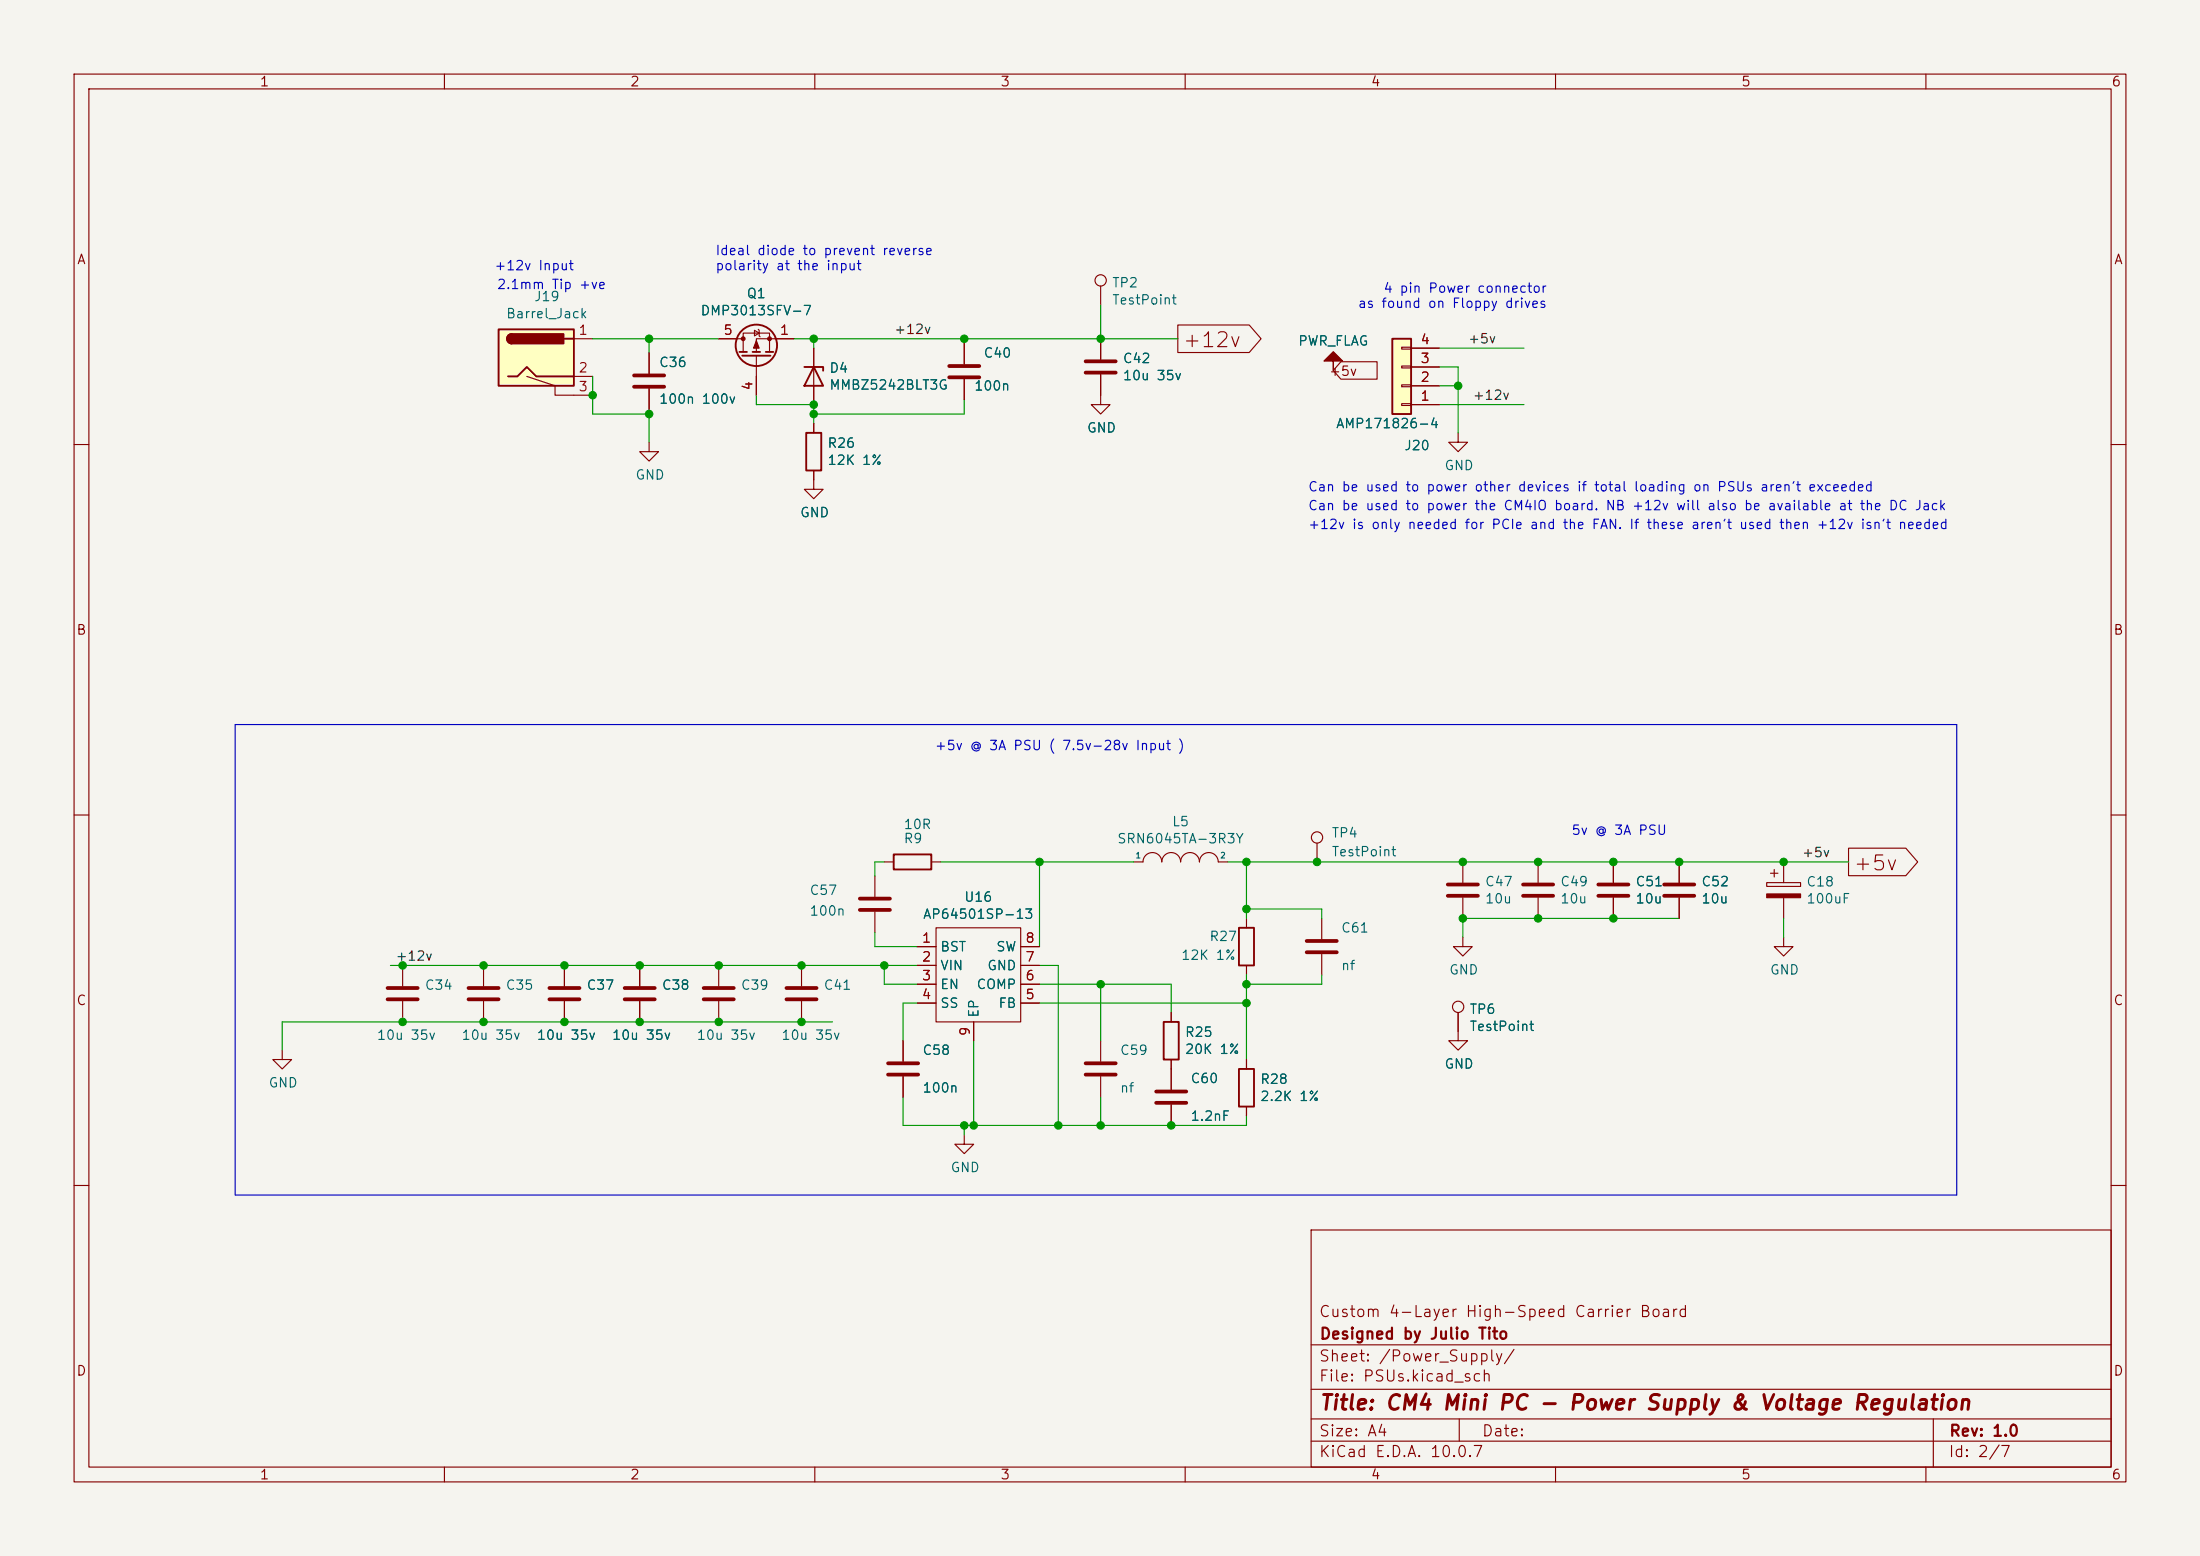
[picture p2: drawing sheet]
<svg xmlns="http://www.w3.org/2000/svg" width="297mm" height="210mm" viewBox="0 0 297 210" stroke-linecap="round" stroke-linejoin="round" font-family="sans-serif">
<path d="M0 0h297v210h-297z" fill="#f5f4ef" stroke="#f5f4ef" stroke-width=".14"/>
<g fill="none" stroke="#840000" stroke-width=".15">
<path d="M10 10h277v190h-277zM12 12h273v186h-273zM60 10v2M110 10v2M160 10v2M210 10v2M260 10v2M148.6 38.6v2.5M10 60h2M285 60h2M10 110h2M285 110h2"/>
<path d="M65.3 130.3v2.8M65.3 135.1v2.8M76.2 130.3v2.8M76.2 135.1v2.8M86.4 130.3v2.8M86.4 135.1v2.8M97 130.3v2.8M97 135.1v2.8M123.8 127.8h2.6M123.8 130.3h2.6M123.8 132.8h2.6M123.8 135.4h2.6"/>
<path d="M126.4 125.2h11.4v12.7h-11.4zM131.4 137.9v2.6M137.8 127.8h2.5M137.8 130.3h2.5M137.8 132.8h2.5M137.8 135.4h2.5M148.6 140.5v2.8M148.6 145.3v2.8M10 160h2M177 166h108v32h-108zM285 160h2M60 198v2"/>
<path d="M110 198v2M160 198v2M177 194.5h108M177 191.5h108M177 187.5h108M177 181.5h108M197 191.5v3M210 198v2M260 198v2M261 191.5v6.5"/>
<circle cx="148.6" cy="37.8" r=".76"/>
</g>
<path d="M63.2 133.4h4.1M63.2 134.9h4.1M74.2 133.4h4M74.2 134.9h4M84.3 133.4h4.1M84.3 134.9h4.1M95 133.4h4.1M95 134.9h4.1M146.6 143.5h4M146.6 145h4" fill="none" stroke="#840000" stroke-width=".51"/>
<path d="M178.7 48.7l1.3-1.2 1.3 1.2h-1.3v1.3v-1.3z" fill="#840000" stroke="#840000" stroke-width=".15"/>
<path d="M188 45.7h2.5v10.2h-2.5z" fill="#ffffc2"/>
<g fill="none" stroke="#840000" stroke-width=".25">
<path d="M99.8 47.5h1M100.2 48h3.8M101.6 47.5h1M103.4 47.5h1M108.6 49.5h2.5v.5M109.9 49.5l1.2 2.6h-2.5zM188 45.7h2.5v10.2h-2.5z"/>
<circle cx="102.1" cy="46.6" r="2.79"/>
</g>
<g fill="none" stroke="#840000" stroke-width=".15">
<path d="M87.6 59.7v1.3h1.3l-1.3 1.2-1.2-1.2h1.2M87.6 47.6v2.8M87.6 52.5v2.7M97 45.7h3.3M100.3 47.5v-2.5h3.6v2.5M101.9 44.6l.6 .4-.6 .3zM102.1 48v5.3M102.4 44.5l.1 .1v.7l.1 .2M107.2 45.7h-5.1v1.8M109.9 47v7.6M130.2 46.4v2.7M130.2 51.2v2.8"/>
<path d="M148.6 50.5v4.1h1.3l-1.3 1.3-1.3-1.3h1.3M148.6 45.7v2.8M189.2 54.5h1.3v.2h-1.3zM189.2 51.9h1.3v.3h-1.3zM189.2 49.4h1.3v.3h-1.3zM189.2 46.9h1.3v.2h-1.3zM190.5 54.6h3.8M190.5 52.1h3.8M190.5 49.5h3.8M190.5 47h3.8M196.8 58.4v1.3h1.3l-1.3 1.3-1.2-1.3h1.2M109.9 64.8v1.2h1.2l-1.2 1.3-1.3-1.3h1.3"/>
<path d="M153 116.3h1.3a1.27 1.27 0 0 1 1.3-1.2 1.27 1.27 0 0 1 1.2 1.2 1.27 1.27 0 0 1 1.3-1.2 1.27 1.27 0 0 1 1.3 1.2 1.27 1.27 0 0 1 1.3-1.2 1.27 1.27 0 0 1 1.2 1.2 1.27 1.27 0 0 1 1.3-1.2 1.27 1.27 0 0 1 1.3 1.2h1.2M207.6 116.3v2.8M238.5 119.1h4.6v.5h-4.6zM239 117.9h1M239.5 117.3v1.1M240.8 116.3v2.8M196.8 139.2v1.3h1.3l-1.3 1.2-1.2-1.2h1.2M207.6 121.2v2.8M240.8 121.2v2.8"/>
</g>
<path d="M85.6 50.7h4.1M85.6 52.2h4.1M128.1 49.4h4.1M128.1 50.9h4.1M146.6 48.8h4M146.6 50.3h4M205.6 119.4h4.1M205.6 120.9h4.1" fill="none" stroke="#840000" stroke-width=".51"/>
<g fill="#840000" stroke="#840000" stroke-width=".15">
<path d="M238.5 120.7h4.6v.5h-4.6z"/>
<path d="M102.1 46l.4 1h-.8z"/>
<circle cx="100.3" cy="45.7" r=".25"/>
<circle cx="103.9" cy="45.7" r=".25"/>
</g>
<path d="M67.3 44.5h10.2v7.6h-10.2z" fill="#ffffc2"/>
<path d="M67.3 44.5h10.2v7.6h-10.2zM68.6 50.8h1.2l1.3-1.3 1.3 1.3h5.1M69.1 45.1a.64 .64 0 0 0-.6 .6 .64 .64 0 0 0 .6 .7M76.2 45.7h1.3M108.8 58.4h2.1v5.1h-2.1zM120.6 115.3h5.1v2h-5.1zM157.1 137.9h2v5.1h-2zM167.3 125.2h2v5.1h-2zM167.3 144.3h2v5.1h-2z" fill="none" stroke="#840000" stroke-width=".25"/>
<g fill="#840000" stroke="#840000" stroke-width=".25">
<path d="M68.6 45.3l.5-.2v1.3a.63 .63 0 0 1-.6-.4 .63 .63 0 0 1 .1-.7z"/>
<path d="M69.1 45.1h7v1.3h-7z"/>
</g>
<g fill="none" stroke="#840000" stroke-width=".15">
<path d="M71.1 50.8l3.8 1.3v1.2h5.1M77.5 45.7h2.5M77.5 50.8h2.5M87.6 47.6v2.8M87.6 52.5v2.7M97 45.7h2.6M102.1 50.8v2.5M104.6 45.7h2.6M109.9 47v2.5M109.9 52.1v2.5M109.9 57.2v1.2M130.2 46.4v2.7"/>
<path d="M130.2 51.2v2.8M148.6 45.7v2.8M148.6 50.5v2.8M159 43.9h9.6l1.7 1.8-1.7 1.9h-9.6zM181 48.8h4.9v2.4h-4.9l-1-1.2zM190.5 54.6h3.8M190.5 52.1h3.8M190.5 49.5h3.8M190.5 47h3.8M109.9 63.5v1.3M118.1 118.2v2.8M119.4 116.3h1.2"/>
<path d="M125.7 116.3h1.3M177.8 113.8v2.5M197.5 116.3v2.8M217.8 116.3v2.8M226.7 116.3v2.8M249.6 114.5h7.7l1.6 1.8-1.6 1.9h-7.7zM54.4 130.3v2.8M54.4 135.1v2.8M76.2 130.3v2.8M76.2 135.1v2.8M86.4 130.3v2.8M86.4 135.1v2.8"/>
<path d="M108.2 130.3v2.8M108.2 135.1v2.8M118.1 123.1v2.8M123.8 127.8h2.6M123.8 130.3h2.6M123.8 132.8h2.6M123.8 135.4h2.6M131.4 137.9v2.6M137.8 127.8h2.5M137.8 130.3h2.5M137.8 132.8h2.5M137.8 135.4h2.5"/>
<path d="M158.1 136.7v1.2M168.3 124v1.2M168.3 130.3v1.3M178.4 124v2.7M178.4 128.8v2.8M196.8 136.7v2.5M197.5 126.5v1.3h1.3l-1.3 1.2-1.3-1.2h1.3M197.5 121.2v2.8M217.8 121.2v2.8M226.7 121.2v2.8M240.8 126.5v1.3h1.3l-1.3 1.2-1.3-1.2h1.3M38.1 141.7v1.3h1.3l-1.3 1.3-1.3-1.3h1.3"/>
<path d="M121.9 140.5v2.8M121.9 145.3v2.8M130.2 153.2v1.2h1.2l-1.2 1.3-1.3-1.3h1.3M158.1 143v4.1M158.1 149.1v2.8M168.3 143v1.3M168.3 149.4v1.2"/>
<circle cx="177.8" cy="113" r=".76"/>
<circle cx="196.8" cy="135.9" r=".76"/>
</g>
<g fill="none" stroke="#840000" stroke-width=".51">
<path d="M195.5 119.4h4M215.8 119.4h4M224.7 119.4h4M52.3 133.4h4.1M52.3 134.9h4.1M106.2 133.4h4M106.2 134.9h4M116.1 121.3h4M116.1 122.8h4M176.4 127h4.1M176.4 128.5h4.1M195.5 120.9h4"/>
<path d="M215.8 120.9h4M224.7 120.9h4M119.9 143.5h4.1M119.9 145h4.1M156.1 147.3h4M156.1 148.8h4"/>
</g>
<path d="M31.7 97.8h232.5v63.5h-232.5z" fill="none" stroke="#0000c2" stroke-width=".15"/>
<g fill="none" stroke="#009600" stroke-width=".15">
<path d="M80 45.7h17M80 50.8v5.1h7.6M87.6 45.7v1.9M87.6 55.2v4.5M102.1 53.3v1.3h7.8v2.6M107.2 45.7h51.8M109.9 45.7v1.3M130.2 45.7v.7M130.2 54v1.9h-20.3M148.6 41.1v4.6M194.3 49.5h2.5v8.9M194.3 54.6h11.4"/>
<path d="M194.3 47h11.4M194.3 52.1h2.5M119.4 116.3h-1.3v1.9M127 116.3h26M140.3 116.3v11.5M165.7 116.3h83.9M168.3 116.3v7.7M52.7 130.3h71.1M112.4 137.9h-74.3v3.8M118.1 125.9v1.9h5.7M119.4 130.3v2.5h4.4M123.8 135.4h-1.9v5.1"/>
<path d="M140.3 132.8h17.8v3.9M140.3 130.3h2.6v21.6M140.3 135.4h28M148.6 132.8v7.7M168.3 122.7h10.1v1.3M168.3 131.6v11.4M178.4 131.6v1.2h-10.1M226.7 124h-29.2v2.5M240.8 124v2.5M121.9 148.1v3.8h46.4v-1.3M130.2 151.9v1.3M131.4 140.5v11.4"/>
<path d="M148.6 148.1v3.8"/>
</g>
<g fill="#009600" stroke="#009600" stroke-width=".14">
<circle cx="226.7" cy="116.3" r=".51"/>
<circle cx="240.8" cy="116.3" r=".51"/>
<circle cx="168.3" cy="135.4" r=".51"/>
<circle cx="168.3" cy="132.8" r=".51"/>
<circle cx="197.5" cy="124" r=".51"/>
<circle cx="217.8" cy="116.3" r=".51"/>
<circle cx="217.8" cy="124" r=".51"/>
<circle cx="108.2" cy="137.9" r=".51"/>
<circle cx="130.2" cy="151.9" r=".51"/>
<circle cx="119.4" cy="130.3" r=".51"/>
<circle cx="108.2" cy="130.3" r=".51"/>
<circle cx="142.9" cy="151.9" r=".51"/>
<circle cx="131.4" cy="151.9" r=".51"/>
<circle cx="158.1" cy="151.9" r=".51"/>
<circle cx="148.6" cy="151.9" r=".51"/>
<circle cx="148.6" cy="132.8" r=".51"/>
<circle cx="97" cy="130.3" r=".51"/>
<circle cx="97" cy="137.9" r=".51"/>
<circle cx="86.4" cy="137.9" r=".51"/>
<circle cx="86.4" cy="130.3" r=".51"/>
<circle cx="76.2" cy="137.9" r=".51"/>
<circle cx="54.4" cy="130.3" r=".51"/>
<circle cx="54.4" cy="137.9" r=".51"/>
<circle cx="65.3" cy="137.9" r=".51"/>
<circle cx="140.3" cy="116.3" r=".51"/>
<circle cx="148.6" cy="45.7" r=".51"/>
<circle cx="130.2" cy="45.7" r=".51"/>
<circle cx="109.9" cy="55.9" r=".51"/>
<circle cx="207.6" cy="124" r=".51"/>
<circle cx="207.6" cy="116.3" r=".51"/>
<circle cx="196.9" cy="52.1" r=".51"/>
<circle cx="168.3" cy="116.3" r=".51"/>
<circle cx="168.3" cy="122.7" r=".51"/>
<circle cx="177.8" cy="116.3" r=".51"/>
<circle cx="197.5" cy="116.3" r=".51"/>
<circle cx="87.6" cy="55.9" r=".51"/>
<circle cx="87.6" cy="45.7" r=".51"/>
<circle cx="76.2" cy="130.3" r=".51"/>
<circle cx="80" cy="53.3" r=".51"/>
<circle cx="65.3" cy="130.3" r=".51"/>
<circle cx="109.9" cy="54.6" r=".51"/>
<circle cx="109.9" cy="45.7" r=".51"/>
</g>
<g font-size="2" fill="#840000">
<text x="159.5" y="47.4">+12v</text>
<text x="250.1" y="118">+5v</text>
<text x="178" y="190.8">Title: CM4 Mini PC - Power Supply &amp; Voltage Regulation</text>
</g>
<g font-size="1.5" fill="#840000">
<text x="178" y="178.1">Custom 4-Layer High-Speed Carrier Board</text>
<text x="178" y="184.1">Sheet: /Power_Supply/</text>
<text x="178" y="181.1">Designed by Julio Tito</text>
<text x="178" y="186.8">File: PSUs.kicad_sch</text>
<text x="178" y="197">KiCad E.D.A. 10.0.7</text>
<text x="178" y="194.2">Size: A4</text>
<text x="200" y="194.2">Date:</text>
<text x="263" y="197">Id: 2/7</text>
<text x="263" y="194.2">Rev: 1.0</text>
</g>
<g font-size="1.3" fill="#840000">
<text x="35" y="12">1</text>
<text x="85" y="12">2</text>
<text x="135" y="12">3</text>
<text x="185" y="12">4</text>
<text x="235" y="12">5</text>
<text x="285" y="12">6</text>
<text x="10.3" y="36">A</text>
<text x="285.3" y="36">A</text>
<text x="179.3" y="51.1">+5v</text>
<text x="10.2" y="86">B</text>
<text x="285.2" y="86">B</text>
<text x="10.2" y="136">C</text>
<text x="285.2" y="136">C</text>
<text x="10.2" y="186">D</text>
<text x="285.2" y="186">D</text>
<text x="35" y="200">1</text>
<text x="85" y="200">2</text>
<text x="135" y="200">3</text>
<text x="185" y="200">4</text>
<text x="235" y="200">5</text>
<text x="285" y="200">6</text>
</g>
<g font-size="1.3" fill="#0000c2">
<text x="96.5" y="34.8">Ideal diode to prevent reverse</text>
<text x="66.6" y="36.8">+12v Input</text>
<text x="67" y="39.3">2.1mm Tip +ve</text>
<text x="96.5" y="36.8">polarity at the input</text>
<text x="183.2" y="41.9">as found on Floppy drives</text>
<text x="186.7" y="39.8">4 pin Power connector</text>
<text x="176.5" y="66.6">Can be used to power other devices if total loading on PSUs aren't exceeded</text>
<text x="176.5" y="69.2">Can be used to power the CM4IO board. NB +12v will also be available at the DC Jack</text>
<text x="176.5" y="71.7">+12v is only needed for PCIe and the FAN. If these aren't used then +12v isn't needed</text>
<text x="126.1" y="101.6">+5v @ 3A PSU ( 7.5v-28v Input )</text>
<text x="212.1" y="113">5v @ 3A PSU</text>
</g>
<g font-size="1.3" fill="#006464">
<text x="72" y="41">J19</text>
<text x="100.7" y="40.6">Q1</text>
<text x="150" y="39.1">TP2</text>
<text x="150" y="41.4">TestPoint</text>
<text x="68.2" y="43.3">Barrel_Jack</text>
<text x="94.5" y="42.9">DMP3013SFV-7</text>
<text x="175.2" y="47">PWR_FLAG</text>
<text x="88.9" y="49.9">C36</text>
<text x="111.9" y="50.6">D4</text>
<text x="111.9" y="52.9">MMBZ5242BLT3G</text>
<text x="131.4" y="53">100n</text>
<text x="132.7" y="48.6">C40</text>
<text x="151.5" y="49.3">C42</text>
<text x="151.5" y="51.6">10u 35v</text>
<text x="88.9" y="54.8">100n 100v</text>
<text x="146.7" y="58.7">GND</text>
<text x="180.3" y="58.1">AMP171826-4</text>
<text x="85.7" y="65">GND</text>
<text x="111.6" y="60.8">R26</text>
<text x="111.6" y="63.1">12K 1%</text>
<text x="189.5" y="61.1">J20</text>
<text x="194.9" y="63.8">GND</text>
<text x="107.9" y="70.1">GND</text>
<text x="121.9" y="112.2">10R</text>
<text x="158.1" y="111.8">L5</text>
<text x="179.7" y="113.4">TP4</text>
<text x="121.9" y="114.1">R9</text>
<text x="150.7" y="114.1">SRN6045TA-3R3Y</text>
<text x="179.7" y="115.9">TestPoint</text>
<text x="200.4" y="119.9">C47</text>
<text x="210.6" y="119.9">C49</text>
<text x="220.7" y="119.9">C51</text>
<text x="229.6" y="119.9">C52</text>
<text x="243.8" y="120">C18</text>
<text x="109.2" y="121.1">C57</text>
<text x="109.2" y="123.9">100n</text>
<text x="124.5" y="124.3">AP64501SP-13</text>
<text x="130.1" y="122">U16</text>
<text x="200.4" y="122.2">10u</text>
<text x="210.6" y="122.2">10u</text>
<text x="220.7" y="122.2">10u</text>
<text x="229.6" y="122.2">10u</text>
<text x="243.8" y="122.2">100uF</text>
<text x="126.8" y="128.7">BST</text>
<text x="126.8" y="131.3">VIN</text>
<text x="133.2" y="131.3">GND</text>
<text x="134.4" y="128.7">SW</text>
<text x="159.4" y="129.9">12K 1%</text>
<text x="163.2" y="127.3">R27</text>
<text x="181" y="126.2">C61</text>
<text x="181" y="131.3">nf</text>
<text x="195.5" y="131.8">GND</text>
<text x="238.9" y="131.8">GND</text>
<text x="57.3" y="133.9">C34</text>
<text x="68.2" y="133.9">C35</text>
<text x="79.1" y="133.9">C37</text>
<text x="89.3" y="133.9">C38</text>
<text x="99.9" y="133.9">C39</text>
<text x="111.1" y="133.9">C41</text>
<text x="126.8" y="133.8">EN</text>
<text x="126.8" y="136.3">SS</text>
<text x="131.7" y="133.8">COMP</text>
<text x="132.4" y="137.4" transform="rotate(-90 132.4 137.4)">EP</text>
<text x="134.7" y="136.3">FB</text>
<text x="198.3" y="137.2">TP6</text>
<text x="50.8" y="140.7">10u 35v</text>
<text x="62.2" y="140.7">10u 35v</text>
<text x="72.4" y="140.7">10u 35v</text>
<text x="82.5" y="140.7">10u 35v</text>
<text x="94" y="140.7">10u 35v</text>
<text x="105.4" y="140.7">10u 35v</text>
<text x="124.4" y="142.7">C58</text>
<text x="151.1" y="142.7">C59</text>
<text x="159.9" y="140.3">R25</text>
<text x="159.9" y="142.6">20K 1%</text>
<text x="198.3" y="139.5">TestPoint</text>
<text x="36.2" y="147.1">GND</text>
<text x="124.4" y="147.8">100n</text>
<text x="151.1" y="147.8">nf</text>
<text x="160.6" y="146.5">C60</text>
<text x="170" y="146.6">R28</text>
<text x="170" y="148.9">2.2K 1%</text>
<text x="194.9" y="144.5">GND</text>
<text x="160.6" y="151.6">1.2nF</text>
<text x="128.2" y="158.5">GND</text>
</g>
<g font-size="1.3" fill="#a90000">
<text x="78" y="45.5">1</text>
<text x="97.6" y="45.5">5</text>
<text x="105.2" y="45.5">1</text>
<text x="191.7" y="46.8">4</text>
<text x="78" y="50.6">2</text>
<text x="78" y="53.1">3</text>
<text x="101.9" y="52.8" transform="rotate(-90 101.9 52.8)">4</text>
<text x="191.7" y="51.9">2</text>
<text x="191.7" y="49.3">3</text>
<text x="191.7" y="54.4">1</text>
<text x="124.4" y="127.6">1</text>
<text x="124.4" y="130.1">2</text>
<text x="138.3" y="130.1">7</text>
<text x="138.3" y="127.6">8</text>
<text x="124.4" y="132.6">3</text>
<text x="124.4" y="135.2">4</text>
<text x="138.3" y="135.2">5</text>
<text x="138.3" y="132.6">6</text>
<text x="131.2" y="139.9" transform="rotate(-90 131.2 139.9)">9</text>
</g>
<g font-size="1.3" fill="#0f0f0f">
<text x="120.6" y="45.4">+12v</text>
<text x="198.1" y="46.7">+5v</text>
<text x="198.7" y="54.3">+12v</text>
<text x="243.2" y="116">+5v</text>
<text x="53.3" y="130">+12v</text>
</g>
<g font-size=".8" fill="#006464">
<text x="153.2" y="116">1</text>
<text x="164.7" y="116">2</text>
</g>
</svg>
